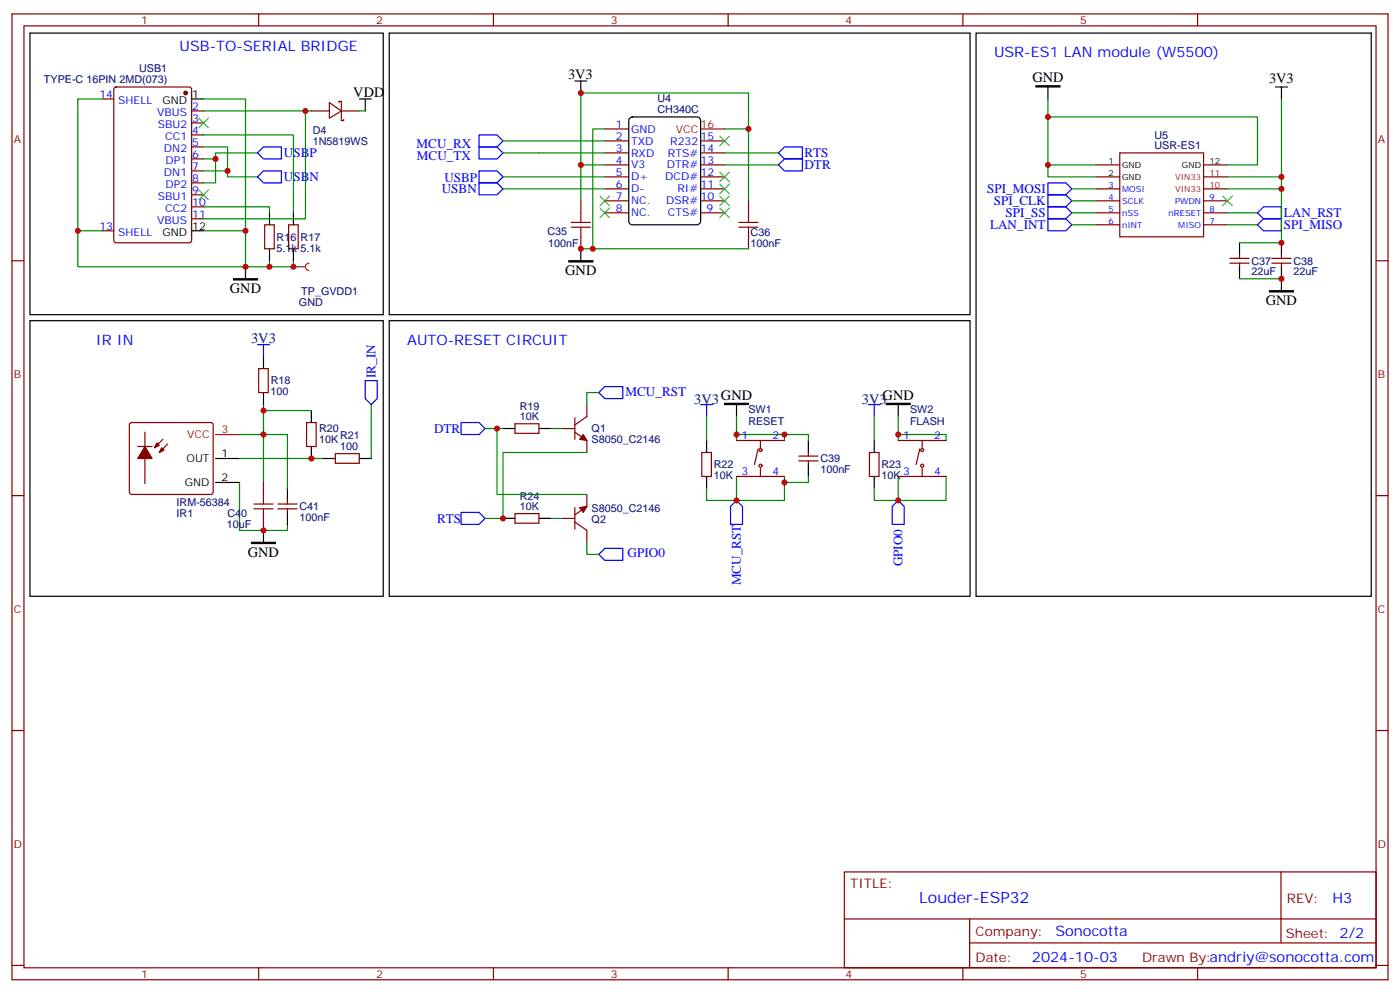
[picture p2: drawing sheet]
<svg xmlns="http://www.w3.org/2000/svg" width="412mm" height="292mm" viewBox="0 0 412 292" stroke-linecap="round" stroke-linejoin="round" font-family="sans-serif">
<g fill="none" stroke="#870000" stroke-width=".35">
<path d="M3.5 4.1h405.4v284.3h-405.4zM7.1 7.6h398.2v277.3h-398.2zM76.2 4.1v3.5M145.3 4.1v3.5M214.5 4.1v3.5M283.6 4.1v3.5M352.8 4.1v3.5M3.5 76.8h3.6M78 66.2h2.8v7h-2.8zM85 66.2h2.8v7h-2.8zM405.3 76.8h3.6M3.5 145.9h3.6"/>
<path d="M405.3 145.9h3.6M3.5 215.1h3.6M405.3 215.1h3.6M248.7 256.7h156.6v28.2h-156.6zM377.3 256.7v20.9M248.7 270.5h156.5M285.6 277.6h119.6M285.6 270.5v14.1M3.5 284.2h3.6M76.2 284.9v3.5M145.3 284.9v3.5M214.5 284.9v3.5"/>
<path d="M283.6 284.9v3.5M352.8 284.9v3.5M405.3 284.2h3.6"/>
</g>
<path d="M79.4 76.8v1.7h-7.1M86.4 76.8v1.7h-7M70.6 142v14.1h14.1v-1.7" fill="none" stroke="#008700" stroke-width=".35"/>
<path d="M79.4 62.7v3.5M79.4 73.2v3.6M86.4 62.7v3.5M86.4 73.2v3.6" fill="none" stroke="#000" stroke-width=".35"/>
<path d="M38.3 124.6l.5-.2h23.3l.5 .2 .2 .5v19.8l-.2 .4-.5 .3h-23.3l-.5-.3-.2-.4v-19.8z" fill="#fff" stroke="#870000" stroke-width=".35"/>
<g fill="none" stroke="#000" stroke-width=".35">
<path d="M8.8 9.7h104.1v82.9h-104.1zM114.7 9.7h171.1v82.9h-171.1zM287.5 9.7h116.4v165.8h-116.4zM56.4 29.1h3.6M169.3 23.8h3.6M171.1 23.8v3.6M185.4 34.9l.9-.5h19l.9 .5 .2 .6v29.6l-.5 .9-.6 .2h-19l-.9-.5-.2-.6v-29.6zM308.7 25.6v3.5M375.7 25.6h3.5M377.5 25.6v3.5M56.4 67.9h3.6M72.3 78.5v3.6"/>
<path d="M171.1 73.2v3.6M365.1 71.5v3.5M365.1 78.5v3.6M377.5 71.5v3.5M377.5 78.5v7.1M8.8 94.4h104.1v81.1h-104.1zM114.7 94.4h171.1v81.1h-171.1zM77.6 105v3.5M77.6 115.6v3.5M217 119.1v3.5M264.6 119.1v3.5M63.5 135h7.1"/>
<path d="M91.7 120.9v3.5M91.7 131.4v3.6M95.2 135h3.6M105.8 135h3.6M148.2 126.2h3.5M158.7 126.2h3.6M208.1 129.7v3.5M238.1 129.7v3.5M238.1 136.7v3.6M257.5 129.7v3.5M63.5 142h7.1M77.6 156.1v3.6"/>
<path d="M84.7 143.8v3.5M84.7 150.8v3.6M148.2 152.6h3.5M158.7 152.6h3.6M208.1 140.3v3.5M257.5 140.3v3.5"/>
</g>
<path d="M206.4 38h7M63.5 127.9h7.1" fill="none" stroke="#f00" stroke-width=".35"/>
<g fill="#870000" stroke="#870000" stroke-width=".35">
<path d="M42.7 131.4l2.1 3.6h-4.2z"/>
<path d="M47.6 131.8l.7 .7-1.4 .7z"/>
<path d="M46.2 130.4l.7 .7-1.4 .7z"/>
<path d="M171.8 127.9l1.1 1.8-2.2-.4z"/>
<path d="M170.7 149.4l2.2-.3-1.1 1.7z"/>
<circle cx="54.7" cy="27.4" r=".53"/>
</g>
<g fill="none" stroke="#870000" stroke-width=".35">
<path d="M30 29.1h3.5M33.7 25.8l.5-.2h21.5l.7 .4v44.8l-.4 .6-21.8 .1-.6-.5-.1-44.7zM56.4 32.7h3.6M56.4 36.2h3.6M56.4 39.7h3.6M178.2 38h7M56.4 43.3h3.6M56.4 46.8h3.6M56.4 50.3h3.6M56.4 53.8h3.6M56.4 57.4h3.6M171.1 59.1v3.6"/>
<path d="M178.2 41.5h7M178.2 45h7M178.2 48.5h7M178.2 52.1h7M178.2 55.6h7M178.2 59.1h7M206.4 41.5h7M206.4 45h7M206.4 48.5h7M206.4 52.1h7M206.4 55.6h7M206.4 59.1h7"/>
<path d="M220.5 59.1v3.6M322.8 48.5h7M322.8 52.1h7M322.8 55.6h7M322.8 59.1h7M329.8 45h24.7v24.7h-24.7zM354.5 48.5h7.1M354.5 52.1h7.1M354.5 55.6h7.1M354.5 59.1h7.1M30 67.9h3.5M56.4 60.9h3.6"/>
<path d="M56.4 64.4h3.6M171.1 69.7v3.5M178.2 62.7h7M206.4 62.7h7M220.5 69.7v3.5M322.8 62.7h7M322.8 66.2h7M354.5 62.7h7.1M354.5 66.2h7.1M362.3 77.5h5.6M362.3 76.1h5.6M365.1 75v1.1"/>
<path d="M365.1 77.5v1M374.6 77.5h5.7M374.6 76.1h5.7M377.5 75v1.1M377.5 77.5v1M76.2 108.5h2.8v7.1h-2.8zM172.9 119.1v3.5l-3.6 2.5M40.6 131.4h4.2M42.7 127.2v15.2M48 129.3l-2.5 2.5M49.4 130.7l-2.5 2.5M90.3 124.4h2.8v7h-2.8z"/>
<path d="M98.8 133.6h7v2.8h-7zM151.7 124.7h7v2.9h-7zM165.8 126.2h3.5M169.3 127.2l3.6 2.5v3.5M169.3 123v6.3M206.7 133.2h2.8v7.1h-2.8zM217 129.7h14.1M223.3 132.2l-1.1 4.5M224 129.7v2.5M224 137.8v2.5M235.3 135.7h5.6M235.3 134.3h5.6"/>
<path d="M238.1 133.2v1.1M238.1 135.7v1M256.1 133.2h2.8v7.1h-2.8zM264.6 129.7h14.1M270.9 132.2l-1 4.5M271.6 129.7v2.5M271.6 137.8v2.5M77.6 142v3.6M77.6 152.6v3.5M81.8 148.4h5.7M81.8 149.8h5.7M84.7 147.3v1.1"/>
<path d="M84.7 149.8v1M151.7 151.2h7v2.8h-7zM165.8 152.6h3.5M169.3 153.7l3.6 2.4v3.6M169.3 149.4v6.4M172.9 145.6v3.5l-3.6 2.5M217 140.3h14.1M264.6 140.3h14.1"/>
<circle cx="224" cy="137.1" r=".44"/>
<circle cx="224" cy="132.5" r=".44"/>
<circle cx="271.6" cy="132.5" r=".44"/>
<circle cx="271.6" cy="137.1" r=".44"/>
</g>
<path d="M305.2 25.3h7v.3h-7zM167.6 76.8h7v.3h-7zM68.8 82.1h7v.3h-7zM373.9 85.6h7.1v.3h-7.1zM213.4 118.7h7.1v.4h-7.1zM261.1 118.7h7v.4h-7zM74.1 159.7h7v.3h-7z" fill="#000" stroke="#000" stroke-width=".35"/>
<g fill="none" stroke="#008700" stroke-width=".35">
<path d="M30 29.1h-7.1v38.8h7.1M60 29.1h12.3v38.8M60 32.7h30v31.7h-30M60 39.7h26.4v23M178.2 38h-3.6v35.2M213.4 38h7.1v-10.6h-49.4v21.1h7.1M220.5 38v21.1M308.7 29.1v19.4h14.1M308.7 34.4h61.7v14.1h-8.8M377.5 29.1v23h-15.9M60 43.3h7v8.8h8.8M60 46.8h3.5"/>
<path d="M60 50.3h7M75.8 45h-12.3v8.8h-3.5M148.2 41.5h30M148.2 45h30M148.2 52.1h30M148.2 55.6h30M171.1 48.5v10.6M213.4 45h15.9M213.4 48.5h15.9M308.7 48.5v3.6h14.1M315.7 55.6h7.1M315.7 59.1h7.1"/>
<path d="M377.5 52.1v3.5h-15.9M377.5 55.6v15.9h-12.4M22.9 67.9v10.6h49.4v-10.6h-12.3M60 60.9h19.4v1.8M171.1 73.2h49.4M315.7 62.7h7.1M315.7 66.2h7.1M361.6 62.7h8.8M361.6 66.2h8.8M365.1 82.1h12.4M77.6 119.1v22.9M109.4 119.1v15.9"/>
<path d="M176.4 115.6h-3.5v3.5M70.6 127.9h14.1v15.9M70.6 135h24.6M77.6 120.9h14.1M142.9 126.2h5.3M146.4 126.2v19.4h26.5M162.3 126.2h3.5M172.9 133.2h-24.7v19.4h-5.3M208.1 122.6v7.1M217 127.9h14.1v1.8M217 122.6v7.1M231.1 127.9h7v1.8"/>
<path d="M257.5 122.6v7.1M264.6 127.9h14.1v1.8M264.6 122.6v7.1M162.3 152.6h3.5M172.9 159.7v3.5h3.5M208.1 143.8v3.5h8.9M217 140.3v7h14.1v-7M238.1 140.3v1.7h-7M257.5 143.8v3.5h7.1M264.6 140.3v7h14.1v-7"/>
</g>
<path d="M168.3 66.9h5.6M168.3 65.5h5.6M171.1 62.7v2.8M171.1 66.9v2.8M217.7 66.9h5.6M217.7 65.5h5.6M220.5 62.7v2.8M220.5 66.9v2.8M74.8 149.8h5.6M74.8 148.4h5.6M77.6 145.6v2.8M77.6 149.8v2.8" fill="none" stroke="#a10000" stroke-width=".35"/>
<g fill="none" stroke="#00f" stroke-width=".35">
<path d="M141.1 39.7h5.3l1.8 1.8-1.8 1.8h-5.3zM75.8 45l1.8-1.7h5.3v3.5h-5.3zM75.8 52.1l1.8-1.8h5.3v3.5h-5.3zM141.1 50.3h5.3l1.8 1.8-1.8 1.7h-5.3zM141.1 53.8h5.3l1.8 1.8-1.8 1.8h-5.3zM141.1 43.3h5.3l1.8 1.7-1.8 1.8h-5.3zM229.3 48.5l1.8-1.7h5.3v3.5h-5.3zM229.3 45l1.8-1.7h5.3v3.5h-5.3zM308.7 53.8h5.3l1.7 1.8-1.7 1.8h-5.3zM308.7 57.4h5.3l1.7 1.7-1.7 1.8h-5.3zM308.7 60.9h5.3l1.7 1.8-1.7 1.7h-5.3zM308.7 64.4h5.3l1.7 1.8-1.7 1.7h-5.3z"/>
<path d="M370.4 66.2l1.8-1.8h5.3v3.5h-5.3zM370.4 62.7l1.8-1.8h5.3v3.5h-5.3zM75.8 101.5h3.6M77.6 101.5v3.5M107.6 112h3.5v5.3l-1.7 1.8-1.8-1.8zM176.4 115.6l1.8-1.8h5.2v3.5h-5.2zM206.4 119.1h3.5M208.1 119.1v3.5M255.8 119.1h3.5M257.5 119.1v3.5M135.8 124.4h5.3l1.8 1.8-1.8 1.7h-5.3zM135.8 150.8h5.3l1.8 1.8-1.8 1.8h-5.3z"/>
<path d="M217 147.3l1.7 1.8v5.3h-3.5v-5.3zM264.6 147.3l1.7 1.8v5.3h-3.5v-5.3zM178.2 161.4h5.2v3.6h-5.2l-1.8-1.8z"/>
</g>
<g fill="none" stroke="#3c3" stroke-width=".35">
<path d="M58.6 34.8l2.8 2.8M61.4 34.8l-2.8 2.8M58.6 56l2.8 2.8M61.4 56l-2.8 2.8M176.7 57.7l2.9 2.8M179.6 57.7l-2.9 2.8M212 40.1l2.8 2.8M212 50.7l2.8 2.8M212 54.2l2.8 2.8M212 57.7l2.8 2.8M214.8 40.1l-2.8 2.8M214.8 50.7l-2.8 2.8"/>
<path d="M214.8 54.2l-2.8 2.8M214.8 57.7l-2.8 2.8M360.2 57.7l2.8 2.8M363 57.7l-2.8 2.8M176.7 61.2l2.9 2.9M179.6 61.2l-2.9 2.9M212 61.2l2.8 2.9M214.8 61.2l-2.8 2.9"/>
</g>
<path d="M86.4 78.5h3.6M91 77.5a1.06 1.06 0 0 0-1 1 1.06 1.06 0 0 0 1 1.1" fill="none" stroke="#8c2424" stroke-width=".35"/>
<circle cx="86.4" cy="78.5" r=".18" fill="#8c2424"/>
<path d="M105.8 29.1h3.6M107.6 29.1v3.6" fill="none" stroke="#000" stroke-width=".35"/>
<path d="M91.7 32.7h5.3M97 30.2l3.5 2.5-3.5 2.1zM99.8 30.2v-.4h.7v2.9M100.5 32.7v2.8h.7v-.4M100.5 32.7h5.3" fill="none" stroke="#870000" stroke-width=".35"/>
<path d="M90 32.7h1.7M105.8 32.7h1.8" fill="none" stroke="#008700" stroke-width=".35"/>
<g fill="#c00">
<circle cx="79.4" cy="78.5" r=".88"/>
<circle cx="77.6" cy="156.1" r=".88"/>
<circle cx="77.6" cy="127.9" r=".88"/>
<circle cx="91.7" cy="135" r=".88"/>
<circle cx="77.6" cy="120.9" r=".88"/>
<circle cx="22.9" cy="67.9" r=".88"/>
<circle cx="72.3" cy="78.5" r=".88"/>
<circle cx="72.3" cy="67.9" r=".88"/>
<circle cx="63.5" cy="46.8" r=".88"/>
<circle cx="67" cy="50.3" r=".88"/>
<circle cx="264.6" cy="147.3" r=".88"/>
<circle cx="217" cy="147.3" r=".88"/>
<circle cx="148.2" cy="152.6" r=".88"/>
<circle cx="146.4" cy="126.2" r=".88"/>
<circle cx="264.6" cy="127.9" r=".88"/>
<circle cx="217" cy="127.9" r=".88"/>
<circle cx="231.1" cy="127.9" r=".88"/>
<circle cx="231.1" cy="142" r=".88"/>
<circle cx="171.1" cy="48.5" r=".88"/>
<circle cx="171.1" cy="73.2" r=".88"/>
<circle cx="220.5" cy="38" r=".88"/>
<circle cx="174.6" cy="73.2" r=".88"/>
<circle cx="171.1" cy="27.4" r=".88"/>
<circle cx="308.7" cy="48.5" r=".88"/>
<circle cx="308.7" cy="34.4" r=".88"/>
<circle cx="377.5" cy="52.1" r=".88"/>
<circle cx="377.5" cy="55.6" r=".88"/>
<circle cx="377.5" cy="71.5" r=".88"/>
<circle cx="377.5" cy="82.1" r=".88"/>
<circle cx="86.4" cy="78.5" r=".88"/>
<circle cx="90" cy="32.7" r=".88"/>
</g>
<text font-size="4.6" fill="#00f" x="270.8" y="265.7">Louder-ESP32</text>
<g font-size="4.2" fill="#00f">
<text x="52.9" y="15">USB-TO-SERIAL BRIDGE</text>
<text x="292.8" y="16.8">USR-ES1 LAN module (W5500)</text>
<text x="28.2" y="101.5">IR IN</text>
<text x="119.9" y="101.5">AUTO-RESET CIRCUIT</text>
<text x="392.5" y="265.9">H3</text>
<text x="310.9" y="275.5">Sonocotta</text>
<text x="304" y="283.3">2024-10-03</text>
</g>
<g font-size="4.2">
<text x="167.3" y="23.1">3V3</text>
<text x="104.1" y="28.4">VDD</text>
<text x="304.1" y="24.2">GND</text>
<text x="373.8" y="24.5">3V3</text>
<text x="166.5" y="81.1">GND</text>
<text x="67.7" y="86.4">GND</text>
<text x="372.9" y="89.9">GND</text>
<text x="212.4" y="117.6">GND</text>
<text x="260" y="117.6">GND</text>
<text x="73" y="163.9">GND</text>
</g>
<g font-size="4.2" fill="#000080">
<text x="74" y="101.1">3V3</text>
<text x="204.5" y="118.8">3V3</text>
<text x="253.9" y="118.8">3V3</text>
</g>
<g font-size="3.9" fill="#00f">
<text x="83.6" y="46.2">USBP</text>
<text x="122.7" y="43.6">MCU_RX</text>
<text x="122.8" y="47">MCU_TX</text>
<text x="237" y="46.1">RTS</text>
<text x="83.6" y="53.2">USBN</text>
<text x="130.9" y="53.5">USBP</text>
<text x="237" y="49.7">DTR</text>
<text x="130.1" y="56.9">USBN</text>
<text x="290.8" y="56.9">SPI_MOSI</text>
<text x="292.8" y="60.4">SPI_CLK</text>
<text x="296.2" y="63.9">SPI_SS</text>
<text x="378.2" y="63.8">LAN_RST</text>
<text x="291.6" y="67.5">LAN_INT</text>
<text x="378.2" y="67.4">SPI_MISO</text>
<text x="110.6" y="111.3" transform="rotate(-90 110.6 111.3)">IR_IN</text>
<text x="184.3" y="116.7">MCU_RST</text>
<text x="127.8" y="127.4">DTR</text>
<text x="128.7" y="153.8">RTS</text>
<text x="184.9" y="163.9">GPIO0</text>
<text x="265.9" y="166.8" transform="rotate(-90 265.9 166.8)">GPIO0</text>
<text x="218.2" y="172.3" transform="rotate(-90 218.2 172.3)">MCU_RST</text>
</g>
<g font-size="3.9" fill="#800">
<text x="250.5" y="261.3">TITLE:</text>
<text x="379.1" y="265.9">REV:</text>
<text x="287.4" y="275.5">Company:</text>
<text x="378.7" y="276.1">Sheet: 2/2</text>
<text x="287.4" y="283.1">Date:</text>
<text x="336.4" y="283.2">Drawn By:andriy@sonocotta.com</text>
</g>
<g font-size="3.2" fill="#800">
<text x="41.6" y="7.1">1</text>
<text x="110.8" y="7.1">2</text>
<text x="179.9" y="7.1">3</text>
<text x="249.1" y="7.1">4</text>
<text x="318.2" y="7.1">5</text>
<text x="4.1" y="42.2">A</text>
<text x="405.9" y="42.2">A</text>
<text x="4.1" y="111.3">B</text>
<text x="405.9" y="111.3">B</text>
<text x="4.1" y="180.5">C</text>
<text x="405.9" y="180.5">C</text>
<text x="4.1" y="249.6">D</text>
<text x="405.9" y="249.6">D</text>
<text x="41.6" y="287.9">1</text>
<text x="110.8" y="287.9">2</text>
<text x="179.9" y="287.9">3</text>
<text x="249.1" y="287.9">4</text>
<text x="318.2" y="287.9">5</text>
</g>
<g font-size="3.2" fill="#000080">
<text x="41" y="21.2">USB1</text>
<text x="12.9" y="24.4">TYPE-C 16PIN 2MD(073)</text>
<text x="193.7" y="33.4">CH340C</text>
<text x="193.7" y="30.1">U4</text>
<text x="92.1" y="39.5">D4</text>
<text x="340.1" y="41">U5</text>
<text x="92.1" y="42.6">1N5819WS</text>
<text x="340.1" y="44">USR-ES1</text>
<text x="81.5" y="70.8">R16</text>
<text x="88.5" y="70.8">R17</text>
<text x="161.2" y="69.1">C35</text>
<text x="221.1" y="69.4">C36</text>
<text x="81.5" y="74.1">5.1k 5.1k</text>
<text x="161.5" y="72.6">100nF</text>
<text x="221.1" y="72.6">100nF</text>
<text x="368.7" y="77.9">C37</text>
<text x="381" y="77.9">C38</text>
<text x="368.7" y="81.1">22uF</text>
<text x="381" y="81.1">22uF</text>
<text x="88.8" y="86.7">TP_GVDD1</text>
<text x="88.1" y="90.2">GND</text>
<text x="79.7" y="113.1">R18</text>
<text x="79.7" y="116.3">100</text>
<text x="153.1" y="123.7">10K</text>
<text x="153.1" y="120.6">R19</text>
<text x="220.4" y="125.1">RESET</text>
<text x="220.4" y="121.7">SW1</text>
<text x="268.1" y="125.1">FLASH</text>
<text x="268.1" y="121.7">SW2</text>
<text x="94" y="130.5">10K</text>
<text x="94" y="127.3">R20</text>
<text x="100.2" y="129.3">R21</text>
<text x="174.3" y="130.4">S8050_C2146</text>
<text x="174.3" y="127.2">Q1</text>
<text x="100.2" y="132.5">100</text>
<text x="210.3" y="137.9">R22</text>
<text x="241.7" y="136.1">C39</text>
<text x="259.6" y="137.9">R23</text>
<text x="210.3" y="141.1">10K</text>
<text x="241.7" y="139.3">100nF</text>
<text x="259.6" y="141.1">10K</text>
<text x="52" y="149.1">IRM-56384</text>
<text x="153.1" y="147.1">R24</text>
<text x="52" y="152.3">IR1</text>
<text x="66.8" y="155.5">10uF</text>
<text x="67" y="152.3">C40</text>
<text x="88.2" y="153.4">100nF</text>
<text x="88.2" y="150.2">C41</text>
<text x="153.1" y="150.1">10K</text>
<text x="174.3" y="150.8">S8050_C2146</text>
<text x="174.3" y="154">Q2</text>
</g>
<g font-size="3.2" fill="#00f">
<text x="29.3" y="28.8">14</text>
<text x="34.8" y="30.6">SHELL</text>
<text x="46.3" y="34.1">VBUS</text>
<text x="56.6" y="32.3">2</text>
<text x="56.6" y="35.8">3</text>
<text x="46.5" y="37.6">SBU2</text>
<text x="48.7" y="41.1">CC1</text>
<text x="56.6" y="39.4">4</text>
<text x="181.4" y="41.1">2</text>
<text x="181.4" y="37.6">1</text>
<text x="185.9" y="39">GND</text>
<text x="206.4" y="41.1">15</text>
<text x="48.3" y="44.7">DN2</text>
<text x="56.6" y="42.9">5</text>
<text x="56.6" y="46.4">6</text>
<text x="181.4" y="44.7">3</text>
<text x="185.9" y="46.1">RXD</text>
<text x="185.9" y="42.5">TXD</text>
<text x="196.7" y="46.1">RTS#</text>
<text x="197.4" y="42.5">R232</text>
<text x="206.4" y="44.7">14</text>
<text x="48.3" y="51.7">DN1</text>
<text x="48.8" y="48.2">DP1</text>
<text x="56.6" y="50">7</text>
<text x="56.6" y="53.5">8</text>
<text x="181.4" y="51.7">5</text>
<text x="181.4" y="48.2">4</text>
<text x="185.9" y="53.1">D+</text>
<text x="185.9" y="49.6">V3</text>
<text x="196" y="53.1">DCD#</text>
<text x="196.5" y="49.6">DTR#</text>
<text x="206.4" y="48.2">13</text>
<text x="206.4" y="51.7">12</text>
<text x="46.5" y="58.8">SBU1</text>
<text x="48.8" y="55.2">DP2</text>
<text x="56.6" y="57">9</text>
<text x="181.4" y="58.8">7</text>
<text x="181.4" y="55.2">6</text>
<text x="185.9" y="56.7">D-</text>
<text x="199.5" y="56.7">RI#</text>
<text x="206.4" y="55.2">11</text>
<text x="206.4" y="58.8">10</text>
<text x="46.3" y="65.8">VBUS</text>
<text x="48.7" y="62.3">CC2</text>
<text x="56.6" y="60.5">10</text>
<text x="56.6" y="64.1">11</text>
<text x="181.4" y="62.3">8</text>
<text x="185.9" y="63.7">NC.</text>
<text x="185.9" y="60.2">NC.</text>
<text x="196.3" y="60.2">DSR#</text>
<text x="196.7" y="63.7">CTS#</text>
<text x="208.1" y="62.3">9</text>
<text x="29.3" y="67.6">13</text>
<text x="34.8" y="69.4">SHELL</text>
<text x="218.5" y="129.3">1</text>
<text x="227.5" y="129.3">2</text>
<text x="266.1" y="129.3">1</text>
<text x="275.2" y="129.3">2</text>
<text x="218.5" y="139.9">3</text>
<text x="227.5" y="139.9">4</text>
<text x="266.1" y="139.9">3</text>
<text x="275.2" y="139.9">4</text>
</g>
<g font-size="3.2">
<text x="56.6" y="28.8">1</text>
<text x="47.9" y="30.6">GND</text>
<text x="47.9" y="69.4">GND</text>
<text x="56.6" y="67.6">12</text>
<text x="55" y="136">OUT</text>
<text x="65.3" y="134.6">1</text>
<text x="54.5" y="143.1">GND</text>
<text x="65.3" y="141.7">2</text>
</g>
<g font-size="3.2" fill="#f00">
<text x="199.1" y="39">VCC</text>
<text x="206.4" y="37.6">16</text>
<text x="55.1" y="129">VCC</text>
<text x="65.3" y="127.6">3</text>
</g>
<g font-size="2.5">
<text x="326.5" y="48.2">1</text>
<text x="326.5" y="51.7">2</text>
<text x="330.6" y="49.6">GND</text>
<text x="330.6" y="53.1">GND</text>
<text x="348.2" y="49.6">GND</text>
<text x="356.3" y="48.2">12</text>
</g>
<g font-size="2.5" fill="#f00">
<text x="346.1" y="53.1">VIN33</text>
<text x="356.3" y="51.7">11</text>
<text x="346.1" y="56.7">VIN33</text>
<text x="356.3" y="55.2">10</text>
</g>
<g font-size="2.5" fill="#00f">
<text x="326.5" y="55.2">3</text>
<text x="326.5" y="58.8">4</text>
<text x="330.6" y="56.7">MOSI</text>
<text x="356.3" y="58.8">9</text>
<text x="326.5" y="62.3">5</text>
<text x="326.5" y="65.8">6</text>
<text x="330.6" y="60.2">SCLK</text>
<text x="330.6" y="63.7">nSS</text>
<text x="344.2" y="63.7">nRESET</text>
<text x="346.2" y="60.2">PWDN</text>
<text x="356.3" y="65.8">7</text>
<text x="356.3" y="62.3">8</text>
<text x="330.6" y="67.2">nINT</text>
<text x="347.1" y="67.2">MISO</text>
</g>
</svg>
